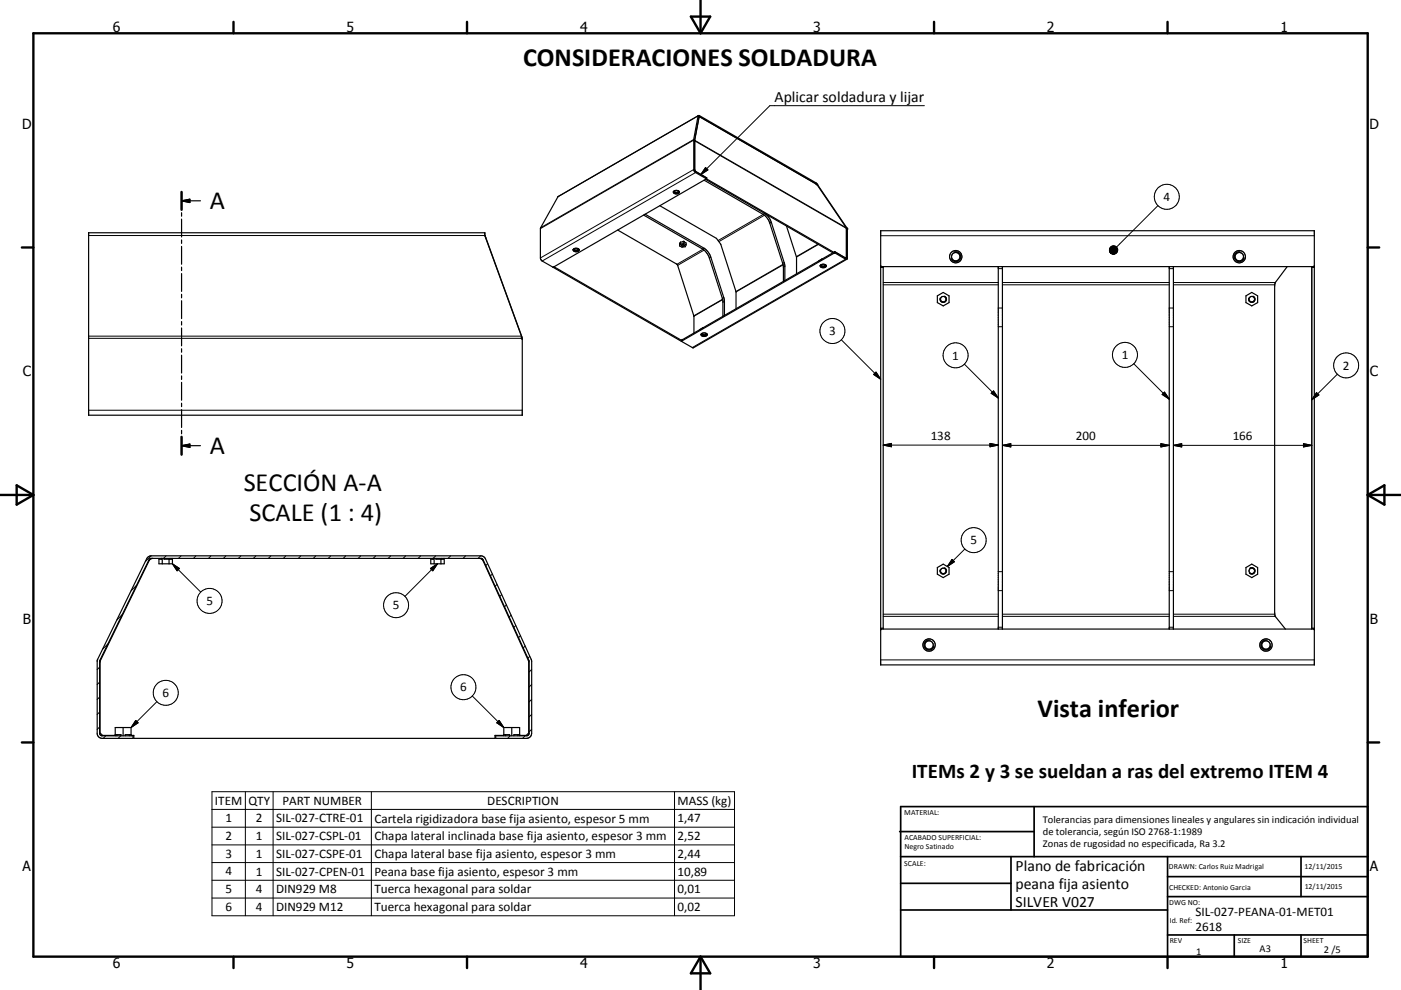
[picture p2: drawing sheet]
<svg xmlns="http://www.w3.org/2000/svg" width="420mm" height="297mm" viewBox="0 0 420 297" stroke-linecap="round" stroke-linejoin="round" font-family="sans-serif">
<g fill="none" stroke="#000" stroke-width=".36">
<path d="M209.3 34.8l-1.3 7.1M209.3 34.8l.3 .2M209.3 34.8l.3-.2 35.1 20.3 .5 .6M209.4 34.7l-42.1 24.3-5.3 9.6 .1 9.1 .4 .6 3.4 1.8M209.6 35l-1.4 7M209.6 35h.1M209.6 35.1l-1.3 7M209.6 35.1l-.1 .1M209.7 35h.1M209.7 35l-.1 .1M209.7 35l.2 .1M209.7 35l35.1 20.3"/>
<path d="M54.4 57.6v5.3M201.9 57.5a1.18 1.18 0 0 0 1.8 0M201.9 57.4a1.01 1.01 0 0 1 1.8 .4 1.05 1.05 0 0 1-1.8-.2zM202.2 57.3a.63 .63 0 0 0 .6 .4 .63 .63 0 0 0 .6-.4M207.9 42.1l.3 .1M207.9 42.1l.1 .1M208 41.9l-.1 .2M208 41.9l.2 .1M208 42.2l.1 9 .3 .5 3.3 1.9M208 42.2l.2 .1M208.2 42.2h.1M208.2 42.2v.1"/>
<path d="M208.2 42.3v8.7M208.2 51l.3 .5M208.2 42v.2M208.3 42.1v8.9M208.3 42.1l-.1 .1M208.3 51l.2 .5M208.3 51h-.1M208.5 51.5l3.4 1.8M211.1 54.1l17.7 10.2a4.9 4.9 0 0 1 2 2.6l4 12.7 .1 4.8 .4-.2-.1-5.1-4.1-12.8a4.7 4.7 0 0 0-1.9-2.3M211.5 53.8l.1 .1M211.6 53.9l38.3 22.1 .3-.2M211.6 53.7v.2"/>
<path d="M211.7 53.3h.1M211.7 53.7l-45.8 26.4M211.7 53.3v.4M211.7 53.7h.1M211.9 53.7l38.3 22.1M211.9 53.3l-.1 .1M211.9 53.7l-.3 .2M211.9 53.3v.4M244.6 55.1l.1 .1M244.7 55.2l.3 .3M244.8 55.3h.1M244.8 55.3l.4 .2"/>
<path d="M244.8 55.3l.2 .2M245 55.5l8.7 12.8v8.9l-.2 .2M245.2 55.5h.1M245.2 55.5l8.7 12.9M54.4 63.8v1.1M54.4 65.7v5.4M54.4 72v1M54.4 73.9v5.4M54.4 60.3h5.7M54.4 60.3l2.5-.5v1zM145.4 70.7v-.9h-118.8v54.8h130l-.1-23.5M145.4 70.7l11.2 31.1"/>
<path d="M145.4 70.6v.1M145.4 70.7l11.1 30.4M166.2 80v.1M171.8 74.8a1.18 1.18 0 0 0 1.8 0M171.9 74.8a1.01 1.01 0 0 1 1.7 .3 1.05 1.05 0 0 1-1.8-.2zM172.1 74.6a.63 .63 0 0 0 .6 .5 .63 .63 0 0 0 .6-.5M185.2 69l17.8 10.4 5 15.3v5.2M193.4 64.3l17.7 10.2a4.9 4.9 0 0 1 2 2.6l4 12.7 .1 4.8-.5 .3-.1-5.1-3.9-12.4-1-1.7-1-1-17.7-10.2M197.8 61.7l17 9.9 1.3 1.7 4.6 14.2v5.1M203.8 73h.1M203.8 73v.8M204 72.6l-.2 .4"/>
<path d="M204 72.6v.6M204 73.2l-.2 .6M204.4 73.5a.37 .37 0 0 1 .4-.1 .37 .37 0 0 1 .2 .4 .38 .38 0 0 1-.4 .1 .38 .38 0 0 1-.2-.4zM205 72.4l-1 .2M205 72.4l.7 .5v.6M205 72.4v.7M205 73.1l.7 .4M205 73.1l-1 .1M205.7 73.5l-.2 .5-1 .2-.7-.4M235.8 67.8l3 9.3M238.8 77.1h.1M238.8 77.1v5"/>
<path d="M245.5 78.3h.1M245.9 79.6a1.18 1.18 0 0 0 1.8 0M246.1 79.5a.95 .95 0 0 1 .9-.3 .95 .95 0 0 1 .7 .7 1.05 1.05 0 0 1-1.8-.2zM246.2 79.4a.63 .63 0 0 0 .6 .5 .63 .63 0 0 0 .6-.5M246.5 77.7h.1M246.5 77.7l-1 .6M249.7 75.9l-45.2 26.1M250.2 75.8v-.4l3.3 2M253.5 77.4h-.1M253.6 68.2l.3 .2M253.8 68.6v8.8h-.3l-3.3-1.8M253.8 68.6l.1 .1"/>
<path d="M253.8 68.6l.2 .2M253.9 77.8h-.4l-3.3-1.9-45.9 26.5M253.9 77.8l-46 26.5-3.6-1.9M253.9 68.4v.3M253.9 68.7l.1 .1M254 68.8l-.1 9M264 69.2h130v130.3h-130zM264 79.7l.3 .3h129.5l.2-.2M264.8 80v108.7M299.3 80v108.7M300.5 80v108.7M350.6 80v108.7"/>
<path d="M351.8 80v108.7M385.9 80l-3.5 4.7-.2 1.1v98.1l.2 1.1 3 3.7M393.3 80v108.7M54.4 80.1v1.1M54.4 82.1v5.3M54.4 88.3v1.1M54.4 90.2v5.4M54.4 96.5v1M54.4 98.4v5.4M165.9 80.2l38.3 22.1 .3-.1M165.9 80.1v.1M166.2 80.1l-.3 .1"/>
<path d="M166.2 80.1l38.3 22.1M210.7 98.3l-.9 .6M210.7 98.3v.1M264 80.2h.8M281 88.8l1.8-1.1 1.7 1.1v2l-1.7 1-1.8-1zM373.5 88.8l1.8-1.1 1.7 1.1v2l-1.7 1-1.8-1zM393.3 80.2h.7M54.4 104.6v1.1M54.4 106.6v5.3M54.4 112.8v1.1M54.4 114.7v5.4M156.5 101.1l-.2 .1"/>
<path d="M204.3 102.3v.1M204.6 101.9l-.1 .3M210.2 100.3a1.23 1.23 0 0 0 1.8 0M210.4 100.1a.99 .99 0 0 1 1.6 .5 1.05 1.05 0 0 1-1.8-.3zM210.5 100v.1a.67 .67 0 0 0 .6 .4 .67 .67 0 0 0 .6-.5M54.4 121v1M54.4 122.9v5.3M54.4 129.1v1.1M54.4 131v5.4M54.4 133.7l2.5-.5v1zM54.4 133.7h5.7M44.3 167.2l1-.4 99.4 .1 .8 .7 13.8 30.4 .1 22a1.57 1.57 0 0 1-1.5 1.5h-9.3v-.7h9.3l.7-.6v-21.8l-13.8-30.4-.5-.5-99.3 .1-15.1 30.8 .1 22 .6 .4h9.3v.7h-9.3a1.51 1.51 0 0 1-1.5-1.5l.1-22z"/>
<path d="M45.8 167.5l-.6 .2-.5 .5-14.6 30.1-.1 21.6 .8 .7h3.7M48.3 167.5v.3M48.4 167.5v.3h-.7v1.3h4v-1.6M48.6 167.5v1.6M49.2 167.5v.3h2.2v-.3M50.7 167.8v1.3M51 167.5v.3M129.9 167.5v.3h-.8v1.3h4.1v-1.6M130.2 167.5v1.6M130.7 167.5v.3h2.2v-.3M132.2 167.8v1.3M132.5 167.5v.3"/>
<path d="M143.7 167.5l.7 .2 .4 .6 13.7 30.1v21.5l-.7 .7h-2M281 170.3l1.8-1.1 1.7 1.1v2l-1.7 1-1.8-1zM373.5 170.3l1.8-1.1 1.7 1.1v2l-1.7 1-1.8-1zM264 188.5h.8M393.3 188.5h.7M394 188.9l-.2-.2h-129.5l-.3 .3M36.9 218.3v2.5M153.4 218.3v2.5M34.5 220.4h1.8v.4M34.5 220.8v-2.5h4.8v2.5M35.1 220.4v.4M38.8 220.4v.4"/>
<path d="M39.3 220.6h.8v.9h108.3v-.9h2.6M39.3 220.4h-1.8v.4M151 220.8v-2.5h4.8v2.5M151 220.4h1.8v.4M151.6 220.4v.4M155.3 220.4v.4M155.8 220.4h-1.7v.4"/>
<circle cx="286.5" cy="77" r="1.26"/>
<circle cx="286.5" cy="77" r="1.85"/>
<circle cx="371.6" cy="77" r="1.26"/>
<circle cx="371.6" cy="77" r="1.85"/>
<circle cx="282.8" cy="89.8" r=".83"/>
<circle cx="375.3" cy="89.8" r=".83"/>
<circle cx="282.8" cy="171.3" r=".83"/>
<circle cx="375.3" cy="171.3" r=".83"/>
<circle cx="278.5" cy="193.5" r="1.85"/>
<circle cx="278.5" cy="193.5" r="1.26"/>
<circle cx="379.5" cy="193.5" r="1.26"/>
<circle cx="379.5" cy="193.5" r="1.86"/>
</g>
<g fill="none" stroke="#000" stroke-width=".3">
<path d="M209.3 34.8l-42 24.2M209.6 35.1l-.1 .1M209.7 35v.1M277.1 31.7h-46.3l-20.7 20.7M207.9 42.1l-45.9 26.5M208 41.9l-45.9 26.4M208.2 51l-.2-.1-46 26.5M208.2 42.3l45.5 26.2M208.3 42.1l45.4 26.2M208.5 51.5v.3l-46 26.5M211.5 50.3l.7 .7-2.1 1.4zM211.7 53.3v.3"/>
<path d="M244.7 55.2h.1M26.6 70.7h118.8M145.7 71.3l-.1 .1M210.7 74.8l-7.8 4.5M211.1 75l-7.9 4.6M211.1 74.5l-.4 .2M213.1 77.1l-.4 .3M228.8 64.3l-13.5 7.9M229.2 64.6l-13.7 7.9M229.2 64l-.4 .3M231.2 66.7l-.4 .2M234.7 79.3l-14.1 8.2"/>
<path d="M234.8 79.5l-14.1 8.1M235.1 78.8l-.4 .2M235.3 79.9l-.4 .3M245.2 73.3l-6.4 3.7M245.4 73.3l-6.6 3.8M250.2 75.8v.1M250.3 75.6v.3M254 77.4l-.2-.1-.3 .1v.4l-45.9 26.5M264 70.7h130M286 75.6a1.5 1.5 0 0 1 2 .9 1.5 1.5 0 0 1-.9 1.9 1.5 1.5 0 0 1-2-.9M347.2 61.7l-12.4 12.4M371.8 75.5a1.5 1.5 0 0 0-1.7 1.3 1.5 1.5 0 0 0 1.2 1.7 1.5 1.5 0 0 0 1.7-1.2"/>
<path d="M393.3 80v108.7M216.6 89.8l-8.6 4.9M216.7 89.9l-8.7 5M217 89.2l-.4 .3M217.2 90.4l-.5 .3M264.8 84.8h34.5M264.8 85.4h34.5M283.1 88.8a1 1 0 0 1 .6 1.3 1 1 0 0 1-1.3 .6 1 1 0 0 1-.6-1.3M299.3 80.6h1.2M299.3 92.4h1.2M299.3 98h1.2M300.5 84.8h50.1"/>
<path d="M300.5 85.4h50.1M350.6 80.6h1.2M350.6 92.4h1.2M350.6 98h1.2M351.8 84.8h30.6M351.8 85.4h30.4M375.7 88.8a1 1 0 0 1 .5 1.3 1 1 0 0 1-1.3 .6 1 1 0 0 1-.5-1.3M26.6 101.5h129.7M26.6 100.8h129.7M156.4 101.6h.2M204.4 102.2v.1M252.2 101.9l11.8 11.9"/>
<path d="M261.9 112.3l.7-.7 1.4 2.2zM289.1 109.3l10.2 10.1M297.9 117.3l1.4 2.1-2.1-1.4zM339.9 109.1l10.7 10.6M348.4 118.3l.7-.7 1.5 2.1zM394.7 117.8l.7 .7-2.1 1.4zM400.9 112.3l-7.6 7.6M26.6 123.1h130M264.8 133.5h34.5M264.8 133.5l2.5-.5v1zM296.8 133l2.5 .5-2.5 .5zM300.5 133.6h50.1"/>
<path d="M300.5 133.6l2.5-.5v1zM348 133.1l2.6 .5-2.6 .5zM351.8 133.6h41.5M351.8 133.6l2.5-.5v1zM390.8 133.1l2.5 .5-2.5 .5zM40.9 175.6l-1.6 1.6M45.3 166.8l-1.7 1.7M49.8 166.8l-.8 .7M51.7 169.1l8.5 8.5M51.7 169.1l2.1 1.4-.7 .8zM54.3 166.8l-.8 .7M58.8 166.8l-.8 .7"/>
<path d="M63.3 166.8l-.8 .7M67.7 166.8l-.7 .7M72.2 166.8l-.7 .7M76.7 166.8l-.7 .7M81.2 166.8l-.7 .7M85.7 166.8l-.7 .7M90.2 166.8l-.8 .7M94.7 166.8l-.8 .7M99.2 166.8l-.8 .7M103.7 166.8l-.8 .7M108.2 166.8l-.8 .7M112.7 166.8l-.8 .7"/>
<path d="M117.2 166.8l-.8 .7M121.6 166.8l-.7 .7M126.1 166.8l-.7 .7M129 170.5l2.2-1.4-1.4 2.2zM130.6 166.8l-.7 .7M131.2 169.1l-9.8 9.8M135.1 166.8l-.7 .7M139.6 166.8l-.8 .7M144.1 166.8l-.8 .7M146.2 169.1l-.6 .6M147.6 172.2l-.6 .6M149 175.3l-.5 .6"/>
<path d="M150.4 178.4l-.6 .5M283.1 170.3a1.01 1.01 0 0 1 .6 1.3 1.01 1.01 0 0 1-1.2 .6 1.01 1.01 0 0 1-.7-1.3M285.4 167.8l.7 .7-2.1 1.5zM289.3 164.7l-5.3 5.3M299.3 177.2h1.2M299.3 171.5h1.2M350.6 177.2h1.2M350.6 171.5h1.2M374.7 170.5a1 1 0 0 1 1.4 .1 1 1 0 0 1-.2 1.4 1 1 0 0 1-1.4-.1M32.4 193.2l-1.7 1.6M36.6 184.4l-1.6 1.6M151.8 181.5l-.6 .5"/>
<path d="M153.2 184.6l-.5 .5M154.6 187.7l-.5 .5M156 190.7l-.5 .6M157.4 193.8l-.5 .6M158.8 196.9l-.5 .6M264 198h130M264.8 184.9h34.5M264.8 184.3h34.5M278.8 192a1.5 1.5 0 0 0-1.7 1.2 1.5 1.5 0 0 0 1.2 1.8 1.5 1.5 0 0 0 1.7-1.2M299.3 188.2h1.2M300.5 184.9h50.1M300.5 184.3h50.1"/>
<path d="M350.6 188.2h1.2M351.8 184.9h30.6M351.8 184.3h30.4M379.8 192a1.51 1.51 0 0 0-1.7 1.3 1.51 1.51 0 0 0 1.2 1.7 1.51 1.51 0 0 0 1.7-1.2M29.9 218.1l-.8 .8M29.9 213.6l-.8 .8M29.9 209.1l-.8 .8M29.9 204.6l-.8 .8M29.9 200.1l-.8 .8M40.7 216.1l.7 .7-2.1 1.5zM47 210.5l-7.7 7.8M141.6 208.8l9.4 9.5"/>
<path d="M148.9 216.8l.7-.7 1.4 2.2zM159.4 218.8l-.8 .8M159.4 214.3l-.8 .8M159.4 209.8l-.8 .8M159.4 205.3l-.8 .8M159.4 200.8l-.8 .8M31.7 220.8l-.7 .7M36.2 220.8l-.8 .7M63.6 237.5h156.6v37.2h-156.6zM73.6 237.5v37.2M81.9 237.5v37.2M111.3 237.5v37.2"/>
<path d="M152.9 220.8l-.7 .7M157.4 220.8l-.7 .7M202.2 237.5v37.2M63.6 242.8h156.6M63.6 248.2h156.6M63.6 253.5h156.6M63.6 258.8h156.6M63.6 264.1h156.6M63.6 269.4h156.6"/>
<circle cx="349.8" cy="59.1" r="3.7"/>
<circle cx="249.6" cy="99.3" r="3.7"/>
<circle cx="286.5" cy="106.6" r="3.8"/>
<circle cx="337.3" cy="106.5" r="3.8"/>
<circle cx="403.6" cy="109.6" r="3.7"/>
<circle cx="291.9" cy="162.1" r="3.7"/>
<circle cx="62.8" cy="180.3" r="3.8"/>
<circle cx="118.7" cy="181.6" r="3.8"/>
<circle cx="49.7" cy="207.8" r="3.8"/>
<circle cx="138.9" cy="206.2" r="3.8"/>
</g>
<circle cx="253.9" cy="68.7" r=".18" fill="#000"/>
<g fill="none" stroke="#000" stroke-width=".71">
<path d="M10 10h400v277h-400zM70 6.6v3.4M140 6.6v3.4M207.1 5h5.8l-2.9 5zM210 0v10M280 6.6v3.4M350 6.6v3.4M54.4 57.6v5.3M6.6 74.2h3.4M410 74.2h3.5M54.4 131v5.4M0 148.5h10"/>
<path d="M5 145.6l5 2.9-5 2.9zM410 148.5h10.1M410 148.5l5.1-2.9v5.8zM6.6 222.7h3.4M410 222.7h3.5M70 287v3.4M140 287v3.4M210 287v10M210 287l2.9 5h-5.8zM280 287v3.4M350 287v3.4"/>
</g>
<g fill="none" stroke="#000" stroke-width=".51">
<path d="M269.7 249.5h40.3M270 242h140v45h-140zM270 257h140M303.1 257v16M310 242v15M350 257v30M390.1 257v12M270 265h33.1M270 273h80M350 269h60M350 263h60M350 280.5h60"/>
<path d="M370 280.5v6.5M390.1 280.5v6.5"/>
</g>
<path d="M54.4 60.3l2.5-.5v1zM54.4 133.7l2.5-.5v1z" fill="#000" stroke="#000" stroke-width=".36"/>
<g fill="#000" stroke="#000" stroke-width=".3">
<path d="M211.5 50.3l.7 .7-2.1 1.4zM333 75.9l.4 .3zM333 75.9l.7 .3zM333 75.9l1 .4zM333 75.9l1.2 .3zM333 75.9l1.5 .2-.3 .1zM333 75.9h1.7l-.2 .2zM333 75.9l1.9-.2-.2 .2zM333 75.9l2-.4-.1 .2zM333 75.9l2.1-.7-.1 .3zM333 75.9l2.1-.9v.2zM333 75.9l2.1-1.2v.3z"/>
<path d="M333 75.9l2-1.4 .1 .2zM333 75.9l1.8-1.7 .2 .3zM334.7 74l.1 .2-1.8 1.7zM334.4 73.9l.3 .1-1.7 1.9zM334.2 73.8l.2 .1-1.4 2zM333.9 73.7l.3 .1-1.2 2.1zM333.6 73.8l.3-.1-.9 2.2zM333.4 73.8h.2l-.6 2.1zM333.1 74l.3-.2-.4 2.1zM332.9 74.2l.2-.2-.1 1.9zM332.9 74.2l.1 1.7-.2-1.5zM332.8 74.4l.2 1.5z"/>
<path d="M332.7 74.6l.3 1.3zM332.6 74.9l.4 1zM332.6 75.2l.4 .7zM332.7 75.4l.3 .5zM332.8 75.7l.2 .2zM261.9 112.3l.7-.7 1.4 2.2zM297.9 117.3l1.4 2.1-2.1-1.4zM349.1 117.6l1.5 2.1-2.2-1.4zM394.7 117.8l.7 .7-2.1 1.4zM264.8 133.5l2.5-.5v1zM296.8 133l2.5 .5-2.5 .5zM300.5 133.6l2.5-.5v1z"/>
<path d="M348 133.1l2.6 .5-2.6 .5zM351.8 133.6l2.5-.5v1zM390.8 133.1l2.5 .5-2.5 .5zM51.7 169.1l2.1 1.4-.7 .8zM129 170.5l2.2-1.4-1.4 2.2zM285.4 167.8l.7 .7-2.1 1.5zM40.7 216.1l.7 .7-2.1 1.5zM148.9 216.8l.7-.7 1.4 2.2z"/>
</g>
<g font-size="7.9">
<text x="156.8" y="19.7">CONSIDERACIONES SOLDADURA</text>
<text x="62.9" y="62.7">A</text>
<text x="62.9" y="136.2">A</text>
<text x="73.1" y="147.2">SECCIÓN A-A</text>
<text x="74.8" y="156.2">SCALE (1 : 4)</text>
<text x="311.1" y="215.2">Vista inferior</text>
</g>
<text font-size="6.3" x="273.4" y="233.5">ITEMs 2 y 3 se sueldan a ras del extremo ITEM 4</text>
<g font-size="4.7">
<text x="232.2" y="30.6">Aplicar soldadura y lijar</text>
<text x="304.5" y="261.2">Plano de fabricación</text>
<text x="304.5" y="266.6">peana fija asiento</text>
<text x="304.5" y="272">SILVER V027</text>
</g>
<g font-size="4.2">
<text x="33.9" y="9.6">6</text>
<text x="103.9" y="9.6">5</text>
<text x="173.9" y="9.6">4</text>
<text x="243.8" y="9.6">3</text>
<text x="313.9" y="9.6">2</text>
<text x="383.9" y="9.6">1</text>
<text x="6.7" y="38.7">D</text>
<text x="410.5" y="38.7">D</text>
<text x="6.9" y="112.9">C</text>
<text x="410.7" y="112.9">C</text>
<text x="6.9" y="187.1">B</text>
<text x="410.7" y="187.1">B</text>
<text x="6.8" y="261.4">A</text>
<text x="410.7" y="261.4">A</text>
<text x="33.9" y="290.4">6</text>
<text x="103.9" y="290.4">5</text>
<text x="173.9" y="290.4">4</text>
<text x="243.8" y="290.4">3</text>
<text x="313.9" y="290.4">2</text>
<text x="383.9" y="290.4">1</text>
</g>
<g font-size="3.9">
<text x="348.8" y="60.3">4</text>
<text x="248.6" y="100.6">3</text>
<text x="285.5" y="107.9">1</text>
<text x="336.3" y="107.7">1</text>
<text x="402.6" y="110.9">2</text>
<text x="279.1" y="132">138</text>
<text x="322.5" y="132.1">200</text>
<text x="369.6" y="132.1">166</text>
<text x="290.9" y="163.3">5</text>
<text x="61.9" y="181.5">5</text>
<text x="117.8" y="182.8">5</text>
<text x="48.7" y="209.1">6</text>
<text x="137.9" y="207.4">6</text>
<text x="64.4" y="241.5">ITEM</text>
<text x="74.5" y="241.5">QTY</text>
<text x="84.7" y="241.5">PART NUMBER</text>
<text x="146" y="241.5">DESCRIPTION</text>
<text x="203.1" y="241.6">MASS (kg)</text>
<text x="67.6" y="246.7">1</text>
<text x="76.7" y="246.7">2</text>
<text x="82.8" y="246.7">SIL-027-CTRE-01</text>
<text x="112.3" y="246.9">Cartela rigidizadora base fija asiento, espesor 5 mm</text>
<text x="203.1" y="246.7">1,47</text>
<text x="67.6" y="252.1">2</text>
<text x="67.6" y="257.4">3</text>
<text x="76.7" y="252.1">1</text>
<text x="76.7" y="257.4">1</text>
<text x="82.8" y="252.1">SIL-027-CSPL-01</text>
<text x="82.8" y="257.4">SIL-027-CSPE-01</text>
<text x="112.3" y="252.1">Chapa lateral inclinada base fija asiento, espesor 3 mm</text>
<text x="112.3" y="257.5">Chapa lateral base fija asiento, espesor 3 mm</text>
<text x="203.1" y="252.1">2,52</text>
<text x="203.1" y="257.4">2,44</text>
<text x="67.6" y="262.6">4</text>
<text x="76.7" y="262.7">1</text>
<text x="82.8" y="262.7">SIL-027-CPEN-01</text>
<text x="112.3" y="262.8">Peana base fija asiento, espesor 3 mm</text>
<text x="203.1" y="262.7">10,89</text>
<text x="67.6" y="268">5</text>
<text x="76.7" y="268">4</text>
<text x="82.8" y="268">DIN929 M8</text>
<text x="112.3" y="268.1">Tuerca hexagonal para soldar</text>
<text x="203.1" y="268">0,01</text>
<text x="67.6" y="273.3">6</text>
<text x="76.7" y="273.3">4</text>
<text x="82.8" y="273.3">DIN929 M12</text>
<text x="112.3" y="273.4">Tuerca hexagonal para soldar</text>
<text x="203.1" y="273.3">0,02</text>
<text x="358.4" y="274.9">SIL-027-PEANA-01-MET01</text>
<text x="358.4" y="279.4">2618</text>
</g>
<g font-size="3.1">
<text x="312.7" y="246.8">Tolerancias para dimensiones lineales y angulares sin indicación individual</text>
<text x="312.7" y="250.4">de tolerancia, según ISO 2768-1:1989</text>
<text x="312.7" y="254">Zonas de rugosidad no especificada, Ra 3.2</text>
<text x="358.6" y="286.5">1</text>
<text x="377.6" y="285.6">A3</text>
<text x="396.9" y="285.9">2 /5</text>
</g>
<g font-size="2.4">
<text x="271.1" y="244.4">MATERIAL:</text>
<text x="271.2" y="252">ACABADO SUPERFICIAL:</text>
<text x="271.2" y="254.7">Negro Satinado</text>
<text x="271.1" y="259.7">SCALE:</text>
<text x="350.4" y="260.8">DRAWN: Carlos Ruiz Madrigal</text>
<text x="391.1" y="260.6">12/11/2015</text>
<text x="350.5" y="267">CHECKED: Antonio Garcia</text>
<text x="391.2" y="266.7">12/11/2015</text>
<text x="350.5" y="271.4">DWG NO:</text>
<text x="350.7" y="276.9">Id. Ref:</text>
<text x="350.7" y="282.8">REV</text>
<text x="371.1" y="282.9">SIZE</text>
<text x="390.8" y="283">SHEET</text>
</g>
</svg>
